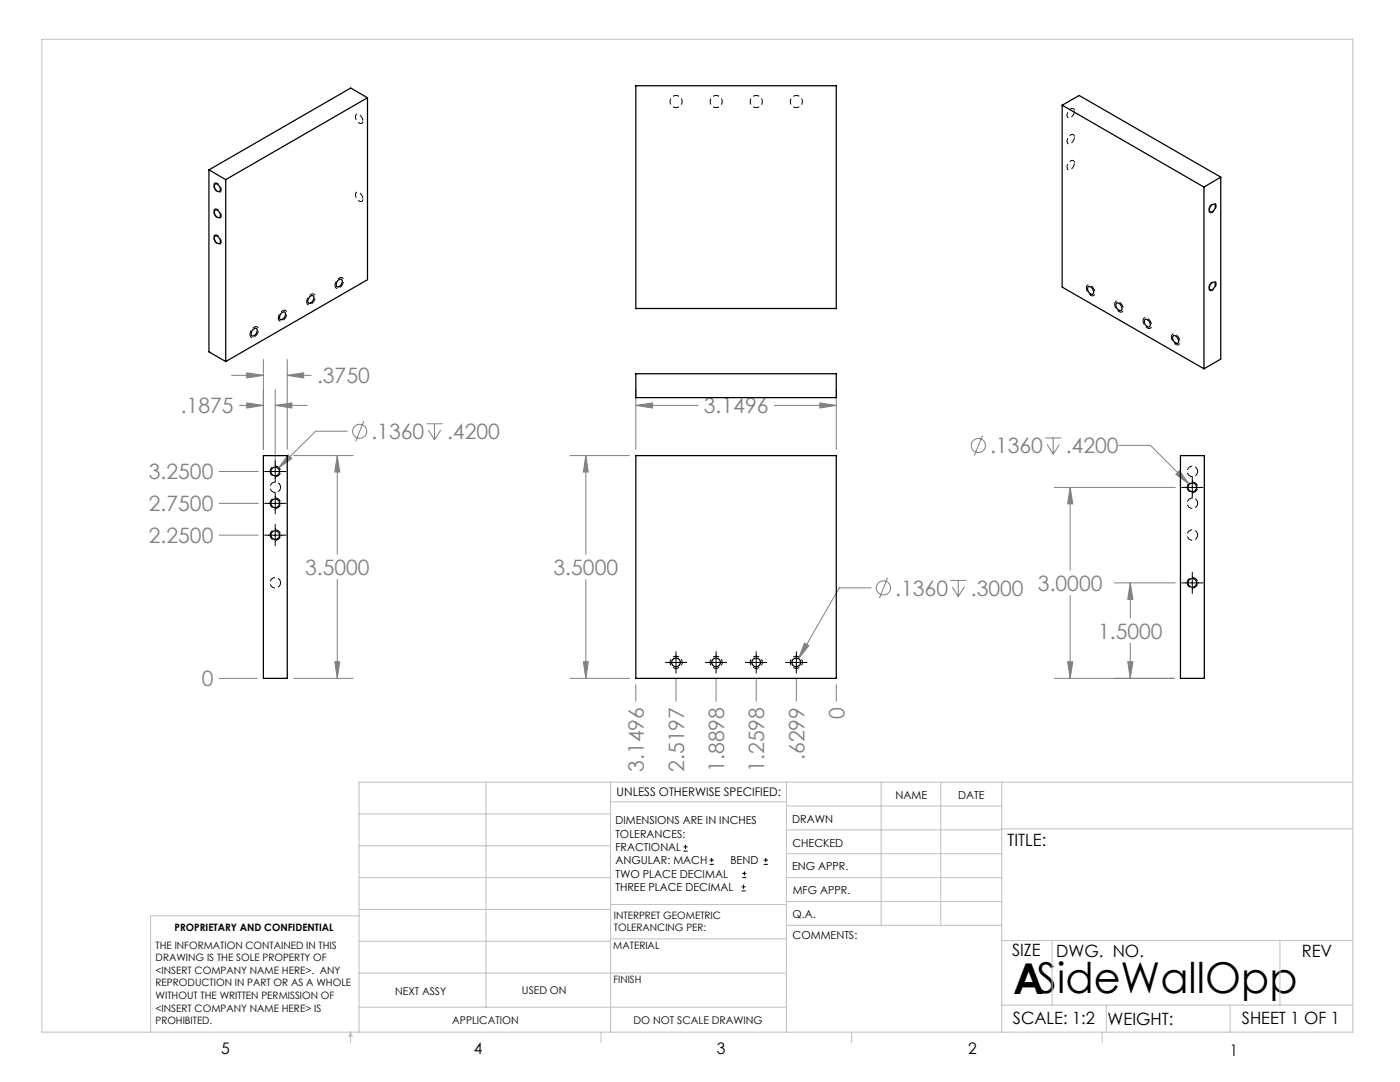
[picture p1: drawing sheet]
<svg xmlns="http://www.w3.org/2000/svg" width="279mm" height="216mm" viewBox="0 0 279 216" stroke-linecap="round" stroke-linejoin="round" font-family="sans-serif">
<g fill="none" stroke="#808080" stroke-width=".2">
<path d="M46.2 74.9h6.4M49.2 74.4l3.4 .5-3.4 .5zM52.6 71.7v17.9M54.9 77.7v15.1M57.3 74.9l3.3-.5v1zM57.3 71.7v17.9M57.3 74.9h4.8M126.9 77.7v11.9M166.9 77.7v11.9M43.7 94.1h7.8M47.8 80.9h4.8M49.2 80.4l3.4 .5-3.4 .5z"/>
<path d="M54.9 80.9l3.3-.5v1zM54.9 80.9h6.4M57.5 90.8l.7 .7-2.7 2zM58.6 90.9h11.9M67.3 90.9l.5 3.3h-1zM67.3 90.9v19.7M69.3 86h-6.3l-7.5 7.5M72.6 84l-1.6 4.1M85.1 84.6h3.2M85.5 85.8l1.2 2M86.7 84.6v3.2M87.9 85.8l-1.2 2"/>
<path d="M113.7 90.9h11.9M116.9 90.9l.5 3.3h-1zM116.9 90.9v19.7M126.9 80.9l3.3-.5v1zM126.9 80.9h12.4M154.5 80.9h12.4M163.6 80.4l3.3 .5-3.3 .5zM196.1 86.9l-1.6 4M208.6 87.4h3.2M209 88.7l1.2 1.9M210.2 87.4v3.2M210.4 97.3h24.2"/>
<path d="M211.4 88.7l-1.2 1.9M213.6 97.3l.5 3.2h-1zM213.6 97.3v16.5M223.2 88.9h6.4l7.7 7.7M234.7 94.7l.7-.8 1.9 2.7zM43.7 106.8h7.8M43.7 100.4h7.8M67.3 115.6v19.8M116.9 115.6v19.8M173.8 117.3h-6.3l-8.2 14.1M177.1 115.3l-1.6 4M189.7 115.8h3.2"/>
<path d="M190 117.1l1.2 1.9M191.2 115.8v3.2M192.5 117.1l-1.3 1.9M213.6 118.8v16.6M222.4 116.3h12.2M225.6 116.3l.5 3.3h-1zM225.6 116.3v7M43.7 135.4h7.6M58.6 135.4h11.9M66.8 132h1l-.5 3.4zM113.7 135.4h11.9M116.4 132h1l-.5 3.4z"/>
<path d="M126.9 136.6v3.3M134.9 135.6v4.3M142.9 135.6v4.3M150.9 135.6v4.3M158.9 135.6v4.3M160.5 128.3l.9 .5-2.1 2.6zM166.9 136.6v3.3M210.4 135.4h23.9M213.1 132h1l-.5 3.4zM225.1 132h1l-.5 3.4zM225.6 128.3v7.1"/>
<circle cx="71.8" cy="86.1" r="1.41"/>
<circle cx="195.3" cy="88.9" r="1.41"/>
<circle cx="176.3" cy="117.3" r="1.41"/>
</g>
<g fill="none" stroke="#000" stroke-width=".2">
<path d="M52.8 94.1h4.3M54.9 91.9v4.3M54.9 98.3v4.3M235.8 97.3h4.3M237.9 95.1v4.3M52.8 106.8h4.3M52.8 100.4h4.3M54.9 104.6v4.3M235.8 116.3h4.3M237.9 114.2v4.2M132.8 132.2h4.3M134.9 130v4.3"/>
<path d="M140.8 132.2h4.2M142.9 130v4.3M148.8 132.2h4.2M150.9 130v4.3M156.8 132.2h4.2M158.9 130v4.3M136.4 169.8h.8M136.4 169h.8M136.8 168.6v.8M141.6 172.5h.9M141.6 171.6h.9M142 171.2v.8"/>
<path d="M148 177.8h.8M148 177h.8M148.1 175.1h.8M148.1 174.3h.8M148.4 176.5v.8M148.6 173.9v.8M152.4 172.5h.8M152.4 171.6h.8M152.8 171.2v.8"/>
</g>
<path d="M53.9 94.1a1.04 1.04 0 0 1 1.5-1 1.04 1.04 0 0 1 .2 1.8 1.04 1.04 0 0 1-1.7-.7v-.1M56 97.2a1.04 1.04 0 0 0-1.5-.9 1.04 1.04 0 0 0-.2 1.8 1.04 1.04 0 0 0 1.7-.7v-.2M236.9 97.2a1.04 1.04 0 0 1 1.6-.9 1.04 1.04 0 0 1 .1 1.8 1.04 1.04 0 0 1-1.7-.7v-.2M239 94.1a1.04 1.04 0 0 0-1.5-1 1.04 1.04 0 0 0-.1 1.8 1.04 1.04 0 0 0 1.6-.7v-.1M53.9 106.8a1.04 1.04 0 0 1 1.5-1 1.04 1.04 0 0 1 .2 1.8 1.04 1.04 0 0 1-1.7-.7v-.1M53.9 100.4a1.04 1.04 0 0 1 1.5-.9 1.04 1.04 0 0 1 .2 1.8 1.04 1.04 0 0 1-1.7-.7v-.2M56 116.3a1.04 1.04 0 0 0-1.5-.9 1.04 1.04 0 0 0-.2 1.7 1.04 1.04 0 0 0 1.7-.7v-.1M236.9 116.3a1.04 1.04 0 0 1 1.6-.9 1.04 1.04 0 0 1 .1 1.7 1.04 1.04 0 0 1-1.7-.7v-.1M239 106.8a1.04 1.04 0 0 0-1.5-1 1.04 1.04 0 0 0-.1 1.8 1.04 1.04 0 0 0 1.6-.7v-.1M239 100.4a1.04 1.04 0 0 0-1.5-.9 1.04 1.04 0 0 0-.1 1.8 1.04 1.04 0 0 0 1.6-.7v-.2" fill="none" stroke="#000" stroke-width=".2" stroke-dasharray="1.3 .6" stroke-dashoffset=".2" stroke-linecap="butt"/>
<path d="M42.7 37a.52 .52 0 0 1 .4-.5 .52 .52 0 0 1 .6 .3 .94 .94 0 0 1 .1 1.6l-.4-.1-.4-.4-.3-.9M72.4 39.7a1.14 1.14 0 0 0-1.3-1.3 1.21 1.21 0 0 0 1.1 1.7l.2-.4M72.4 24.1a1.14 1.14 0 0 0-1.3-1.2 1.21 1.21 0 0 0 1.1 1.7l.2-.5M214.4 32.5a.52 .52 0 0 0-.4-.5 .52 .52 0 0 0-.6 .3 .94 .94 0 0 0-.1 1.6l.7-.4 .4-1M214.4 27.3a.52 .52 0 0 0-.4-.5 .52 .52 0 0 0-.6 .3 .94 .94 0 0 0-.1 1.6l.4-.1 .4-.4 .3-.9M214.4 22.2a.52 .52 0 0 0-.4-.6 .52 .52 0 0 0-.6 .4 .94 .94 0 0 0-.1 1.5l.7-.3 .4-1M42.7 47.4a.52 .52 0 0 1 .4-.6 .52 .52 0 0 1 .6 .4 .94 .94 0 0 1 .1 1.6l-.4-.1-.4-.4-.3-.9M42.7 42.2a.52 .52 0 0 1 .4-.5 .52 .52 0 0 1 .6 .3 .94 .94 0 0 1 .1 1.6l-.4-.1-.4-.4-.3-.9M241.2 57.5a1.14 1.14 0 0 1 1.4-1.3 1.21 1.21 0 0 1-1.2 1.7l-.2-.4M241.2 41.9a1.14 1.14 0 0 1 1.4-1.2 1.21 1.21 0 0 1-1.2 1.7l-.2-.5" fill="none" stroke="#000" stroke-width=".2" stroke-dasharray="1.3 .6" stroke-dashoffset="-.1" stroke-linecap="butt"/>
<path d="M66.9 57a1.44 1.44 0 0 1 1.4-1.6 1.39 1.39 0 0 1-1.2 2.1l-.2-.5M216.8 57.4a.6 .6 0 0 1 .5-.6 .6 .6 0 0 1 .7 .4 1.18 1.18 0 0 1 .2 1.8 1.52 1.52 0 0 1-1.4-1.6M49.9 66.8a1.44 1.44 0 0 1 1.4-1.6 1.39 1.39 0 0 1-1.2 2.1l-.2-.5M55.5 63.5a1.44 1.44 0 0 1 1.5-1.5 1.39 1.39 0 0 1-1.2 2l-.3-.5M61.2 60.2a1.44 1.44 0 0 1 1.5-1.5 1.39 1.39 0 0 1-1.3 2.1l-.2-.6M222.5 60.7a.6 .6 0 0 1 .5-.6 .6 .6 0 0 1 .6 .4 1.18 1.18 0 0 1 .2 1.8 1.52 1.52 0 0 1-1.3-1.6M228.1 64a.6 .6 0 0 1 .5-.7 .6 .6 0 0 1 .7 .4 1.18 1.18 0 0 1 .2 1.8 1.52 1.52 0 0 1-1.4-1.5M233.8 67.2a.6 .6 0 0 1 .5-.6 .6 .6 0 0 1 .7 .4 1.18 1.18 0 0 1 .2 1.8 1.52 1.52 0 0 1-1.4-1.6" fill="none" stroke="#000" stroke-width=".2" stroke-dasharray="1.3 .6" stroke-dashoffset=".5" stroke-linecap="butt"/>
<path d="M133.7 20.3a1.21 1.21 0 0 0 1.8 1 1.21 1.21 0 0 0 .1-2 1.21 1.21 0 0 0-1.9 .8v.2M141.7 20.3a1.21 1.21 0 0 0 1.8 1 1.21 1.21 0 0 0 .1-2 1.21 1.21 0 0 0-1.9 .8v.2M149.7 20.3a1.21 1.21 0 0 0 1.8 1 1.21 1.21 0 0 0 .1-2 1.21 1.21 0 0 0-1.9 .8v.2M157.7 20.3a1.21 1.21 0 0 0 1.8 1 1.21 1.21 0 0 0 .1-2 1.21 1.21 0 0 0-1.9 .8v.2M133.7 132.2a1.21 1.21 0 0 1 1.8-1.1 1.21 1.21 0 0 1 .1 2 1.21 1.21 0 0 1-1.9-.8v-.1M141.7 132.2a1.21 1.21 0 0 1 1.8-1.1 1.21 1.21 0 0 1 .1 2 1.21 1.21 0 0 1-1.9-.8v-.1M149.7 132.2a1.21 1.21 0 0 1 1.8-1.1 1.21 1.21 0 0 1 .1 2 1.21 1.21 0 0 1-1.9-.8v-.1M157.7 132.2a1.21 1.21 0 0 1 1.8-1.1 1.21 1.21 0 0 1 .1 2 1.21 1.21 0 0 1-1.9-.8v-.1" fill="none" stroke="#000" stroke-width=".2" stroke-dasharray="1.3 .6" stroke-dashoffset=".7" stroke-linecap="butt"/>
<g fill="none" stroke="#c0c0c0" stroke-width=".2">
<path d="M8.4 7.8h261.6v198.2h-261.6zM97 156.1v44.9M121.8 156.1v49.9M121.8 160h35.2M157 156.1v49.9M175.9 156.1v28.5M187.7 156.1v28.5M199.9 156.1v49.9M270 156.1h-198.4v49.9M71.6 175.1h50.2M71.6 168.8h50.2M71.6 162.4h50.2"/>
<path d="M157 170.4h42.9M157 165.6h42.9M157 160.8h42.9M157 175.1h42.9M157 179.9h42.9M199.9 165.4h70.1M71.6 194.2h85.4M71.6 187.8h50.2M71.6 181.5h50.2M71.6 182.7h-41.5v23.3M121.8 187.3h35.2M121.8 180.5h35.2"/>
<path d="M157 184.6h42.9M199.9 187.7h70.1M210 187.7v12.9M255.4 187.7v12.9M70 206v2.1M70 206l.3 .8h-.7zM71.6 201h85.4M119.9 206v2.1M170 206v2.1M199.9 200.6h70.1M220 206v2.1M220.8 200.6v5.4"/>
<path d="M245.5 200.6v5.4"/>
</g>
<path d="M126.9 80.9l3.3-.5v1zM163.6 80.4l3.3 .5-3.3 .5zM116.9 90.9l.5 3.3h-1zM116.4 132h1l-.5 3.4zM160.5 128.3l-1.2 3.1 2.1-2.6zM49.2 74.4l3.4 .5-3.4 .5zM57.3 74.9l3.3-.5v1zM54.9 80.9l3.3-.5v1zM49.2 80.4l3.4 .5-3.4 .5zM67.3 90.9l.5 3.3h-1zM66.8 132h1l-.5 3.4zM57.5 90.8l-2 2.7 2.7-2zM225.1 132h1l-.5 3.4zM225.6 116.3l.5 3.3h-1zM213.1 132h1l-.5 3.4zM213.6 97.3l.5 3.2h-1zM235.4 93.9l-.7 .8 2.6 1.9z" fill="#808080"/>
<g fill="none" stroke="#000" stroke-width=".25">
<path d="M73.3 19.5l-28.3 16.3M73.3 19.5l-3.3-1.9-28.3 16.3M73.3 19.5v36.3l-28.3 16.3M126.9 17.1h40v44.5h-40zM41.7 33.9l3.3 1.9M41.7 33.9v36.3l3.3 1.9M42.8 36.8a.9 .9 0 0 1 1 .2 .9 .9 0 0 1 .2 1 .52 .52 0 0 1-.6 .2 .52 .52 0 0 1-.4-.4l-.2-.7zM45 35.8v36.3M212 21l28.3 16.3M212 21l3.4-1.9 28.2 16.2M212 21v36.3l28.3 16.3M240.3 37.3v36.3"/>
<path d="M243.6 35.3l-3.3 2M243.6 35.3v36.3l-3.3 2M42.9 47.1a.97 .97 0 0 1 1 1.4 .89 .89 0 0 1-.9-.2 .89 .89 0 0 1-.2-1zM42.9 41.9a.97 .97 0 0 1 1 1.4 .89 .89 0 0 1-.9-.2 .89 .89 0 0 1-.2-.9zM61.9 59.1a.45 .45 0 0 1 .7 0 .45 .45 0 0 1 0 .6 .7 .7 0 0 1-.4 .7 .7 .7 0 0 1-.7 0 1.18 1.18 0 0 1 .4-1.3zM67.4 56a.52 .52 0 0 1 .8-.2 .52 .52 0 0 1 0 .9 .67 .67 0 0 1-1.1 .4v-.6zM217.2 57.2a.96 .96 0 0 1 .9 .5 .96 .96 0 0 1-.1 1 1.09 1.09 0 0 1-.8-1.5zM241.7 56.6a.48 .48 0 0 1 .7-.3 .48 .48 0 0 1 .1 .8 .73 .73 0 0 1-1.1 .6v-.6zM241.7 41a.48 .48 0 0 1 .7-.2 .48 .48 0 0 1 .1 .7 .73 .73 0 0 1-1.1 .7v-.7zM50.4 65.8a.51 .51 0 0 1 .8-.2 .51 .51 0 0 1 0 .8 .64 .64 0 0 1-1 .5v-.6zM56.2 62.4a.46 .46 0 0 1 .7-.1 .46 .46 0 0 1 0 .7 .74 .74 0 0 1-1.1 .6 1.24 1.24 0 0 1 .4-1.2zM126.9 74.6h40v4.7h-40z"/>
<path d="M222.8 60.5a.94 .94 0 0 1 .9 .5 .94 .94 0 0 1 0 1 1.04 1.04 0 0 1-.9-1.5zM228.4 63.9a.78 .78 0 0 1 .8 0 .78 .78 0 0 1 .4 .8 .45 .45 0 0 1-.3 .6 .45 .45 0 0 1-.6-.4l-.3-.6zM234.1 67a.94 .94 0 0 1 .9 .5 .94 .94 0 0 1 0 1 1.05 1.05 0 0 1-.9-1.5zM52.6 90.9h4.7v44.5h-4.7zM126.9 90.9h40v44.5h-40zM235.6 90.9h4.7v44.5h-4.7z"/>
<circle cx="54.9" cy="94.1" r=".87"/>
<circle cx="238" cy="97.3" r=".86"/>
<circle cx="54.9" cy="106.8" r=".87"/>
<circle cx="54.9" cy="100.4" r=".87"/>
<circle cx="238" cy="116.3" r=".86"/>
<circle cx="134.9" cy="132.2" r=".86"/>
<circle cx="142.9" cy="132.2" r=".86"/>
<circle cx="150.9" cy="132.2" r=".86"/>
<circle cx="158.9" cy="132.2" r=".87"/>
</g>
<text font-size="8.5" x="202.2" y="198.3">ASideWallOpp</text>
<g font-size="4.2" fill="#808080">
<text x="63.3" y="76.5">.3750</text>
<text x="36.1" y="82.5">.1875</text>
<text x="140.5" y="82.5">3.1496</text>
<text x="74.1" y="87.6">.1360</text>
<text x="89.2" y="87.6">.4200</text>
<text x="29.7" y="95.7">3.2500</text>
<text x="197.6" y="90.4">.1360</text>
<text x="212.7" y="90.4">.4200</text>
<text x="29.7" y="102">2.7500</text>
<text x="29.7" y="108.4">2.2500</text>
<text x="60.9" y="114.7">3.5000</text>
<text x="110.5" y="114.7">3.5000</text>
<text x="178.7" y="118.8">.1360</text>
<text x="193.8" y="118.8">.3000</text>
<text x="207.1" y="117.9">3.0000</text>
<text x="219.1" y="127.4">1.5000</text>
<text x="40.2" y="136.9">0</text>
<text x="168.5" y="143.5" transform="rotate(-90 168.5 143.5)">0</text>
<text x="128.5" y="154" transform="rotate(-90 128.5 154)">3.1496</text>
<text x="136.5" y="154" transform="rotate(-90 136.5 154)">2.5197</text>
<text x="144.5" y="154" transform="rotate(-90 144.5 154)">1.8898</text>
<text x="152.5" y="154" transform="rotate(-90 152.5 154)">1.2598</text>
<text x="160.5" y="151.7" transform="rotate(-90 160.5 151.7)">.6299</text>
</g>
<g font-size="3.4">
<text x="201.1" y="168.8">TITLE:</text>
<text x="202" y="190.8">SIZE</text>
<text x="210.8" y="190.9">DWG. NO.</text>
<text x="259.8" y="191">REV</text>
<text x="202.1" y="204.4">SCALE: 1:2</text>
<text x="221" y="204.5">WEIGHT:</text>
<text x="247.8" y="204.4">SHEET 1 OF 1</text>
</g>
<g font-size="3.2">
<text x="44.2" y="210.4">5</text>
<text x="94.6" y="210.3">4</text>
<text x="143.1" y="210.4">3</text>
<text x="193.2" y="210.3">2</text>
<text x="245.4" y="210.6">1</text>
</g>
<text font-size="2.4" x="123.1" y="158.9">UNLESS OTHERWISE SPECIFIED:</text>
<g font-size="2.2">
<text x="178.7" y="159.4">NAME</text>
<text x="191.2" y="159.4">DATE</text>
<text x="122.8" y="164.5">DIMENSIONS ARE IN INCHES</text>
<text x="122.8" y="167.1">TOLERANCES:</text>
<text x="158.1" y="164.2">DRAWN</text>
<text x="122.8" y="169.8">FRACTIONAL</text>
<text x="122.8" y="172.5">ANGULAR: MACH</text>
<text x="145.8" y="172.5">BEND</text>
<text x="158.1" y="173.7">ENG APPR.</text>
<text x="158.2" y="169.1">CHECKED</text>
<text x="122.8" y="175.1">TWO PLACE DECIMAL</text>
<text x="122.8" y="177.8">THREE PLACE DECIMAL</text>
<text x="158.2" y="178.4">MFG APPR.</text>
<text x="158.2" y="183.2">Q.A.</text>
<text x="158.2" y="187.4">COMMENTS:</text>
</g>
<g font-size="2.1">
<text x="78.8" y="198.5">NEXT ASSY</text>
<text x="104.2" y="198.4">USED ON</text>
<text x="90.2" y="204.3">APPLICATION</text>
<text x="126.4" y="204.3">DO NOT SCALE DRAWING</text>
</g>
<g font-size="2">
<text x="34.8" y="185.7">PROPRIETARY AND CONFIDENTIAL</text>
<text x="122.5" y="183.3">INTERPRET GEOMETRIC</text>
<text x="122.5" y="185.9">TOLERANCING PER:</text>
<text x="31.1" y="189.3">THE INFORMATION CONTAINED IN THIS</text>
<text x="31.1" y="191.8">DRAWING IS THE SOLE PROPERTY OF</text>
<text x="122.4" y="189.4">MATERIAL</text>
<text x="31.1" y="194.3">&lt;INSERT COMPANY NAME HERE&gt;. ANY</text>
<text x="31.1" y="196.8">REPRODUCTION IN PART OR AS A WHOLE</text>
<text x="122.4" y="196.2">FINISH</text>
<text x="31.1" y="199.4">WITHOUT THE WRITTEN PERMISSION OF</text>
<text x="31.1" y="201.9">&lt;INSERT COMPANY NAME HERE&gt; IS</text>
<text x="31.1" y="204.4">PROHIBITED.</text>
</g>
</svg>
